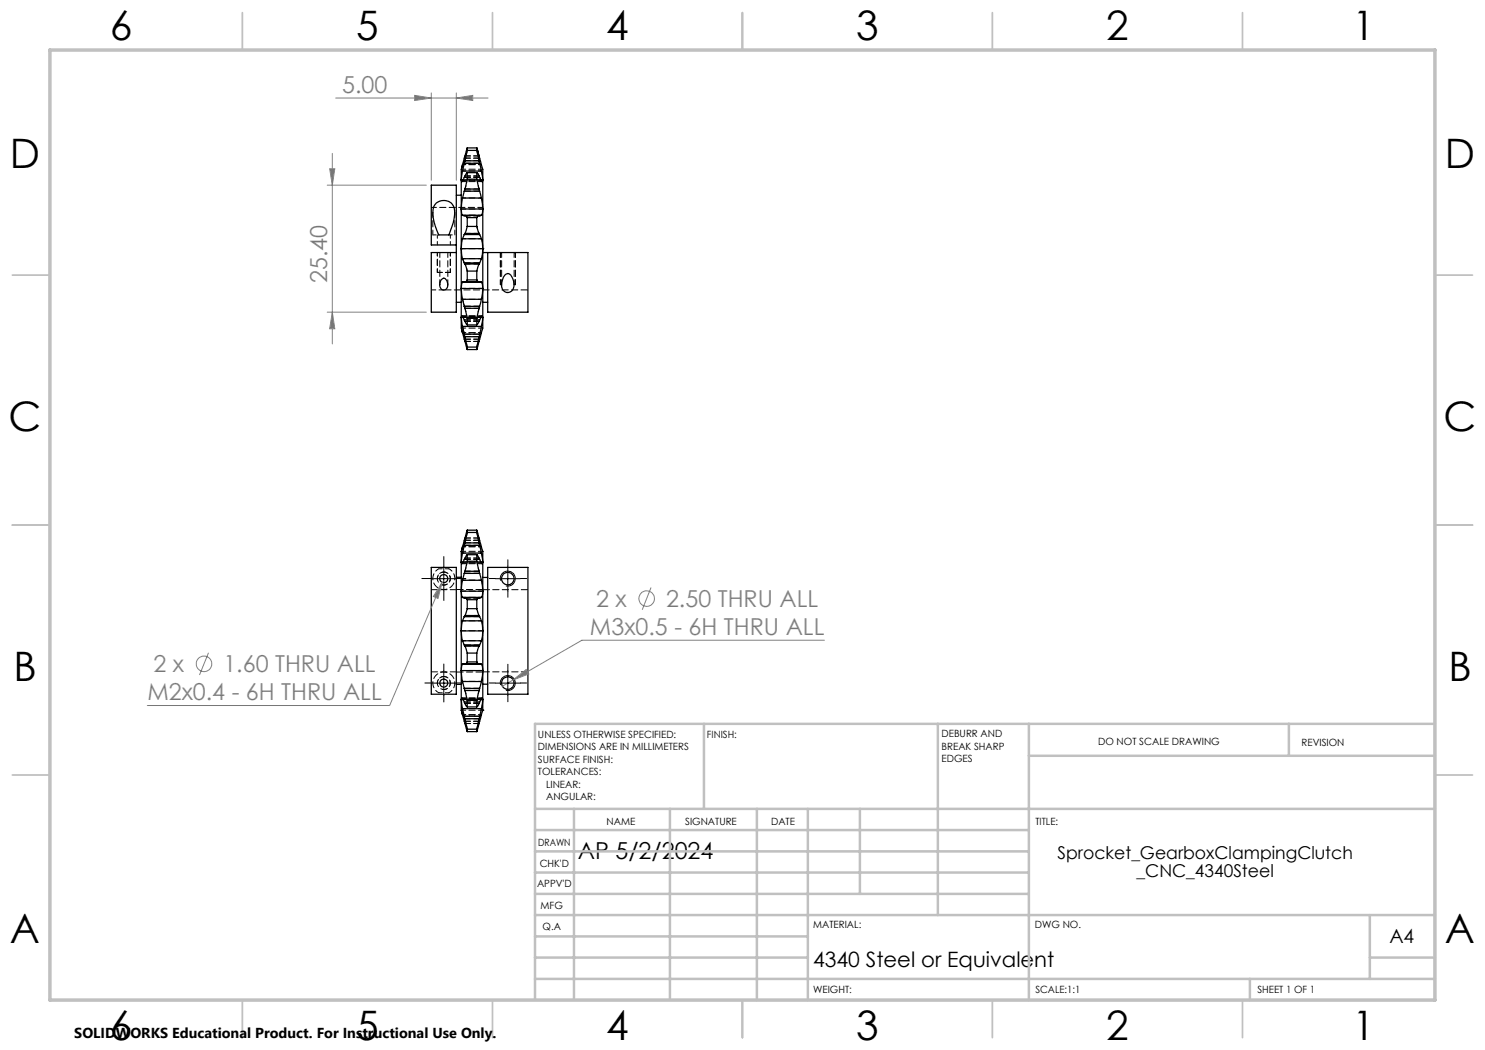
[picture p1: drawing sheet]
<svg xmlns="http://www.w3.org/2000/svg" width="297mm" height="210mm" viewBox="0 0 297 210" stroke-linecap="round" stroke-linejoin="round" font-family="sans-serif">
<g fill="none" stroke="#000" stroke-width=".25">
<path d="M86.3 37h5v12h-5zM91.3 39h1M92.3 33.9v15.8M92.3 36h.3M92.5 32.9l-.2 .7M92.5 32.9l-.2 1M92.5 34.2l-.2 1.8M92.5 39.6l-.2 2.2M92.5 39.6h3.8M92.5 34.2h3.8M92.9 32.7l-.4 1.5M92.9 38.2l-.4 1.4"/>
<path d="M92.9 38.2h3M92.9 32.7h3M93 32.2l-.1 .5M93 37.8l-.1 .4M93 37.8h2.8M93 32.2h2.8M93.5 29.6l-1 3.3M93.5 29.6v.5M93.5 30.1l-.5 2.1M93.5 34.5l-1.1 1.8-.1-.3M93.5 34.5v1.3M93.5 35.8l-.5 2"/>
<path d="M93.5 35.8h1.9M93.5 34.5h1.9M93.5 30.1h1.9M93.5 29.6h1.9M95.4 35.8l.4 2M95.4 34.5v1.3M95.4 34.5l1 1.8 .2-.3M95.4 30.1l.4 2.1M95.4 29.6v.5M95.4 29.6l1.2 4.3M95.8 37.8l.1 .4M95.8 32.2l.1 .5"/>
<path d="M95.9 38.2l.4 1.4M95.9 32.7l.4 1.5M96.2 36h.4M96.3 39.6l.3 2.2M96.3 34.2l.3 1.8M96.6 33.9v15.8M86.3 50.5h5v11.9h-5zM87.2 40.6a2.28 2.28 0 0 1 2.8-.2 2.28 2.28 0 0 1 .9 2.6l-.3 1.6-.8 2.4h-2.1a7.8 7.8 0 0 1-.9-5.8zM88.2 56a.64 .64 0 0 1 .8-.3 .64 .64 0 0 1 .4 .6 1.05 1.05 0 0 1 .1 1.1 1.05 1.05 0 0 1-1 .6 1.3 1.3 0 0 1-.3-2zM91.3 49v1.5M92.3 41.8l.2 1.3M92.3 49.7h.1"/>
<path d="M92.3 49.7l.2 2M92.3 57.7l.2 2.2M92.3 49.7v15.9M92.3 49.7h4.3M92.3 57.7h4.3M92.3 41.8h4.3M92.5 43.1a.99 .99 0 0 1 1 .4M92.5 47.8l-.2 1.9M92.5 51.7l.4 .9M92.5 56.4l-.2 1.3M92.5 59.9l.4 1.4M92.5 47.8h3.8"/>
<path d="M92.5 51.7h3.8M92.5 56.4h3.8M92.5 43.1h3.8M92.5 59.9h3.8M92.9 46.9l-.4 .9M92.9 52.6l.1 .2M92.9 52.6h3M92.9 46.9h3M93 46.7l-.1 .2M93 52.8l.5 1.4M93 46.7h2.8M93 52.8h2.8"/>
<path d="M93 43.1h2.7M93 56.4h2.7M93.5 45.3l-.5 1.4M93.5 43.5v1.8M93.5 54.2v1.8M93.5 56a.99 .99 0 0 1-1 .4M93.5 45.3h1.9M93.5 43.5h1.9M93.5 54.2h1.9M93.5 56h1.9M95.4 45.3l.4 1.4M95.4 43.5v1.8"/>
<path d="M95.4 56l.3 .4h.6M95.4 54.2v1.8M95.8 46.7l.1 .2M95.8 52.8l-.4 1.4M95.9 46.9l.4 .9M95.9 52.6l-.1 .2M96.3 47.8l.3 1.9M96.3 43.1h-.6l-.3 .4M96.3 59.9l-.4 1.4M96.3 56.4l.2 .5 .1 .8M96.3 51.7l-.4 .9M96.6 49.7h.1"/>
<path d="M96.6 41.8l-.1 .8-.2 .5M96.6 57.7l-.3 2.2M96.6 49.7l-.3 2M96.6 49.7v15.9M96.6 50.5h9v11.9h-8.1v-11.9M101 55l.6-.3a2.28 2.28 0 0 1 1.1 2.9 1.24 1.24 0 0 1-1.5 .9 1.24 1.24 0 0 1-.9-1.5l.2-1.2zM91.3 60.5h1M92.3 63.5l.1-.3 1.1 1.8M92.3 63.5l.2 1.8M92.3 65.6l.2 1M92.3 63.5h.3M92.3 65.9l.2 .7"/>
<path d="M92.5 65.3l.4 1.5M92.5 66.6l1 3.3M92.5 65.3h3.8M92.9 61.3l.1 .4M92.9 66.8l.1 .5M92.9 61.3h3M92.9 66.8h3M93 61.7l.5 2M93 67.3l.5 2.1M93 61.7h2.8M93 67.3h2.8M93.5 63.7v1.3"/>
<path d="M93.5 69.4v.5M93.5 63.7h1.9M93.5 65h1.9M93.5 69.4h1.9M93.5 69.9h1.9M95.4 69.4v.5M95.4 63.7v1.3M95.8 67.3l-.4 2.1M95.8 61.7l-.4 2M95.9 66.8l-.1 .5M95.9 61.3l-.1 .4M96.2 63.5h.4"/>
<path d="M96.3 65.3l-.4 1.5M96.6 65.6l-1.2 4.3M96.6 63.5l-.3 1.8M96.6 63.5l-.2-.3-1 1.8M96.6 60.5h.9M86.3 113.5h5v25.3h-5zM91.3 115.5h1M92.3 118.2l.2 1.3M92.3 118.2h4.3M92.3 112.4h.3M92.5 109.4a8 8 0 0 0-.2 3.4v29.3M92.5 110.6l-.2 1.8"/>
<path d="M92.5 116.1l-.2 2.1M92.5 119.5h.6l.4 .4M92.5 109.4l-.2 .6M92.5 119.5h3.8M92.5 116.1h3.8M92.5 110.6h3.8M92.9 109.1l-.4 1.5M92.9 114.7l-.4 1.4M92.9 114.7h3M92.9 109.1h3M93 108.6l-.1 .5M93 114.3l-.1 .4"/>
<path d="M93 114.3h2.8M93 108.6h2.8M93 119.5h2.7M93.5 106l-1 3.4M93.5 106v.5M93.5 106.5l-.5 2.1M93.5 110.9l-1.1 1.8-.1-.3M93.5 110.9v1.3M93.5 112.2l-.5 2.1M93.5 119.9v1.8M93.5 119.9h1.9M93.5 112.2h1.9"/>
<path d="M93.5 110.9h1.9M93.5 106.5h1.9M93.5 106h1.9M95.4 119.9v1.8M95.4 112.2l.4 2.1M95.4 110.9v1.3M95.4 110.9l1 1.8 .2-.3M95.4 106.5l.4 2.1M95.4 106v.5M95.4 106l.9 3.4a7.1 7.1 0 0 1 .3 3.4v29.3M95.8 114.3l.1 .4M95.8 108.6l.1 .5"/>
<path d="M95.9 114.7l.4 1.4M95.9 109.1l.4 1.5M96.2 112.4h.4M96.3 119.5h-.6l-.3 .4M96.3 116.1l.3 2.1M96.3 110.6l.3 1.8M96.6 118.2l-.1 .9-.2 .4M96.6 115.5h.9M97.5 113.5h8.1v25.3h-8.1zM91.3 136.9h1M92.3 126.2l.2 2M92.3 134.1l.2 2.2"/>
<path d="M92.3 139.9l.1-.3 1.1 1.8M92.3 139.9l.2 1.8M92.3 126.2h4.3M92.3 134.1h4.3M92.3 139.9h.3M92.5 124.2l-.2 2M92.5 128.2l.4 .8M92.5 132.8l-.2 1.3M92.5 136.3l.4 1.4M92.5 124.2h3.8M92.5 128.2h3.8M92.5 132.8h3.8"/>
<path d="M92.5 136.3h3.8M92.9 123.3l-.4 .9M92.9 129l.1 .2M92.9 137.7l.1 .4M92.9 129h3M92.9 123.3h3M92.9 137.7h3M93 123.1l-.1 .2M93 129.2l.5 1.4M93 138.1l.5 2M93 123.1h2.8M93 129.2h2.8"/>
<path d="M93 138.1h2.8M93 132.8h2.7M93.5 121.7l-.5 1.4M93.5 130.6v1.8M93.5 132.4a.85 .85 0 0 1-1 .4M93.5 121.7h1.9M93.5 130.6h1.9M93.5 132.4h1.9M95.4 132.4a.83 .83 0 0 0 .9 .4M95.4 130.6v1.8M95.4 121.7l.4 1.4M95.8 138.1l-.4 2"/>
<path d="M95.8 129.2l-.4 1.4M95.8 123.1l.1 .2M95.9 137.7l-.1 .4M95.9 129l-.1 .2M95.9 123.3l.4 .9M96.2 139.9h.4M96.3 136.3l-.4 1.4M96.3 132.8l.2 .5 .1 .8M96.3 128.2l-.4 .8M96.3 124.2l.3 2M96.6 139.9l-.3 1.8M96.6 139.9l-.2-.3-1 1.8"/>
<path d="M96.6 134.1l-.3 2.2M96.6 126.2l-.3 2M96.6 136.8h.9M92.3 142.1l.2 .9M92.3 142.1h.1M92.3 142.3l.2 .7M92.5 141.7l.4 1.6M92.5 143l1 3.3M92.5 141.7h3.8M92.9 143.3l.1 .4M92.9 143.3h3M93 143.7l.5 2.1"/>
<path d="M93 143.7h2.8M93.5 140.1v1.3M93.5 145.8v.5M93.5 140.1h1.9M93.5 141.4h1.9M93.5 145.8h1.9M93.5 146.3h1.9M95.4 145.8v.5M95.4 140.1v1.3M95.8 143.7l-.4 2.1M95.9 143.3l-.1 .4M96.3 141.7l-.4 1.6"/>
<path d="M96.6 142.1l-1.2 4.2M96.6 142.1h.1"/>
<circle cx="88.8" cy="115.7" r=".81"/>
<circle cx="101.6" cy="115.7" r="1.25"/>
<circle cx="88.8" cy="136.6" r=".8"/>
<circle cx="101.6" cy="136.6" r="1.26"/>
</g>
<g fill="none" stroke="#000" stroke-width=".2" stroke-dasharray="1.3 .6" stroke-dashoffset=".5">
<path d="M92.4 36.3h4.1M93 32.1l.5-2M95.4 30.1l.4 2M87.5 50.5v4M90.1 50.5v4M93.5 69.4l-.5-2.1M95.8 67.3l-.4 2.1M96.5 63.1h-4.1M89.8 113.8a2.2 2.2 0 0 1 .7 3.3 2.2 2.2 0 0 1-3.4 0 2.2 2.2 0 0 1 .7-3.3M92.4 112.7h4.1M93 108.6l.5-2.1M95.4 106.5l.4 2.1"/>
<path d="M87.8 138.6a2.2 2.2 0 0 1-.7-3.4 2.2 2.2 0 0 1 3.4 0 2.2 2.2 0 0 1-.7 3.4M96.5 139.6h-4.1M93.5 145.8l-.5-2.1M95.8 143.7l-.4 2.1"/>
</g>
<g fill="none" stroke="#000" stroke-width=".2" stroke-dasharray="1.3 .6">
<path d="M92.4 36.3h.1M92.5 36.2l-.1 .1M95.8 37.8h.1M96.1 35.8l-.2-.3M96.3 36.2l-.2-.3M96.5 36.3h.1M86.6 42.5h.1M88 57h.1M88 56.9v.1M88.8 58h.1M88.8 55.6h-.1M89.6 57.1v-.1"/>
<path d="M92.7 52.2l-.2-.5M92.8 56.3h.1M92.8 43.1h3.2M92.9 43.1h-.1M92.9 56.3h.1M92.9 52.6l-.2-.3M93 56.4h.1M93.1 56.4l.4-.4M93.5 43.5l-.4-.4M95.4 56l.4 .4M95.8 46.7h.1M95.9 56.3h.1"/>
<path d="M96 56.3h-3.2M96.1 43.1h-.2M96.3 43l-.2 .1M96.6 49.7h.1M100.3 57.1v-.2M101.6 54.7h.1M101.6 58.5h-.2M102.8 56.8v.1M102.8 56.9h.1M92.3 63.2h.1M92.9 67.8v.3M92.9 66.8l-.2-.6"/>
<path d="M92.9 64v.1M92.9 61.2l-.2-.5M93 64.3h.1M96.4 63.2h.1M86.3 117.9h5M92.8 119.6h3.2M92.9 119.6h-.1M93.5 119.9l-.4-.4M95.8 119.5l-.4 .4M96 119.6h-.1M86.3 134.4h5M92.8 132.8h.1"/>
<path d="M93.1 132.8l.4-.4M95.4 132.4l.4 .4M95.9 132.8h.1M96 132.7h-3.2"/>
</g>
<g fill="none" stroke="#000" stroke-width=".2" stroke-dasharray="1.3 .6" stroke-dashoffset=".4">
<path d="M92.3 33.8h4.3M92.3 36h4.3M95.8 35.2l-.4-.7M86.3 58h2.4M92.3 57.7h4.3M92.3 41.8h4.3M92.3 49.7h4.3M92.3 65.6h4.3M92.3 63.5h4.3M92.7 66l-.2-.7M88.8 114.4a1.3 1.3 0 0 1 1.1 1.9 1.3 1.3 0 0 1-2.2 .2 1.3 1.3 0 0 1 .8-2.1h.3M92.3 110.3h4.3"/>
<path d="M92.3 112.4h4.3M92.3 118.2h4.3M88.8 135.3a1.3 1.3 0 0 1 1.1 1.9 1.3 1.3 0 0 1-2.2 .2 1.3 1.3 0 0 1 .8-2.1h.3M92.3 139.9h4.3M92.3 134.1h4.3M92.3 126.2h4.3M92.3 142h4.3"/>
</g>
<g fill="none" stroke="#000" stroke-width=".2" stroke-dasharray="1.3 .6" stroke-dashoffset=".6">
<path d="M93 37.8l.5-2M95.4 35.8l.4 2M86.6 47h1.2M87.5 47v2M89.8 47h1.2M90.1 49v-2M93.5 63.7l-.5-2M95.8 61.7l-.4 2M89.8 113.8h-2M93 114.2l.5-2M95.4 112.2l.4 2M87.8 138.6h2"/>
<path d="M95.8 138.1l-.4 2M93.5 140.1l-.5-2"/>
</g>
<path d="M86.6 42.5v4.5M87.5 54.5h2.6M88 50.5v6.5M89.6 57v-6.5M91 47v-4.5M95.8 43.1l-.2 .1-.2 .3M96.6 41.5h-10.3M100.1 50.5v6.5M100.3 50.5v6.5M102.8 56.9v-6.4M103.1 50.5v6.5M92.7 60.5l-.2-.6" fill="none" stroke="#000" stroke-width=".2" stroke-dasharray="1.3 .6" stroke-dashoffset=".3"/>
<g fill="none" stroke="#000" stroke-width=".2" stroke-dasharray="1.3 .6" stroke-dashoffset=".7">
<path d="M92.5 36.2h3.8M92.5 32.9h3.8M92.5 34.2h3.8M92.5 39.6h3.8M92.5 59.9h3.8M92.5 56.4h3.8M92.5 43h3.8M92.5 47.7h3.8M92.5 51.7h3.8M93.5 54.2l-.5-1.4M95.4 45.3l.4 1.4M92.5 63.3h3.8"/>
<path d="M92.5 66.5h3.8M92.5 65.3h3.8M92.5 112.6h3.8M92.5 109.3h3.8M92.5 110.6h3.8M92.5 116h3.8M92.5 119.5h3.8M92.5 139.7h3.8M92.5 136.3h3.8M92.5 132.8h3.8M92.5 124.2h3.8M92.5 128.1h3.8"/>
<path d="M92.5 143h3.8M92.5 141.7h3.8"/>
</g>
<g fill="none" stroke="#000" stroke-width=".2" stroke-dasharray="1.3 .6" stroke-dashoffset=".2">
<path d="M93 35.2h2.8M93 31.2h2.8M93 32.1h2.8M93 37.8h2.8M93 43.1h2.8M93 56.4h2.8M93 52.8h2.8M93 46.7h2.8M93 64.3h2.8M93 68.3h2.8M93 67.3h2.8M93 61.7h2.8"/>
<path d="M93 119.5h2.8M93 111.6h2.8M93 107.6h2.8M93 108.6h2.8M93 114.2h2.8M93 132.8h2.8M93 138.1h2.8M93 129.2h2.8M93 123.1h2.8M93 140.7h2.8M93 144.7h2.8M93 143.7h2.8"/>
</g>
<g fill="none" stroke="#000" stroke-width=".2" stroke-dasharray="1.3 .6" stroke-dashoffset=".1">
<path d="M92.9 35.5h3M92.9 31.6h3M92.9 32.6h3M92.9 38.2h3M92.9 56.3h3M92.9 43.1h3M92.9 46.9h3M92.9 52.6h3M92.9 64h3M92.9 67.8h3M92.9 66.8h3M92.9 61.2h3"/>
<path d="M92.9 119.6h3M92.9 111.9h3M92.9 108.1h3M92.9 109.1h3M92.9 114.6h3M92.9 132.8h3M92.9 137.7h3M92.9 123.3h3M92.9 129h3M92.9 140.4h3M92.9 144.3h3M92.9 143.2h3"/>
</g>
<path d="M88.8 58h16.8M96.6 117.9h9M96.6 117.9h-5.3M91.3 134.4h5.3M96.6 134.4h9" fill="none" stroke="#000" stroke-width=".2" stroke-dasharray="1.3 .6" stroke-dashoffset="-.1"/>
<path d="M92.6 36h3.6M92.6 63.5h3.6M92.6 112.4h3.6M92.6 139.9h3.6" fill="none" stroke="#000" stroke-width=".2" stroke-dasharray="1.3 .6" stroke-dashoffset="-.2"/>
<g fill="none" stroke="#808080" stroke-width=".2">
<path d="M67.1 19.6h30.5M82.9 19.1l3.4 .5-3.4 .5zM86.3 18.6v17.4M91.3 19.6l3.2-.5v1zM91.3 18.6v17.4M65.4 37h19.9M65.9 33.8h1.1l-.5 3.2zM66.5 30.7v38.1M65.4 62.4h19.9M66.5 62.4l.5 3.3h-1.1zM88.4 116.4l-.8 3.3-.9-.4zM88.4 116.4l-10.5 24.7h-48.4"/>
<path d="M130.2 117.5l-1.8 4.4M41.7 130.6l-1.8 4.4M102.6 136l2.6-2.1 .6 .9zM102.6 136l-2.1 1.3M164.9 128h-48.5l-13.8 8"/>
<circle cx="129.3" cy="119.7" r="1.55"/>
<circle cx="40.8" cy="132.8" r="1.55"/>
</g>
<path d="M86.3 115.7h5M88.8 113.2v5M99.1 115.7h5M100.1 116.1a1.5 1.5 0 0 1 1.3-1.9 1.5 1.5 0 0 1 1.7 1.7 1.5 1.5 0 0 1-1.9 1.3M101.6 113.2v5M86.3 136.6h5M88.8 134.1v5M99.1 136.6h5M100.1 137a1.5 1.5 0 0 1 1.3-1.9 1.5 1.5 0 0 1 1.7 1.7 1.5 1.5 0 0 1-1.9 1.3M101.6 134.1v5" fill="none" stroke="#000" stroke-width=".2"/>
<path d="M88.4 117a1.3 1.3 0 0 0 1.7-1.2 1.3 1.3 0 0 0-1.4-1.4 1.3 1.3 0 0 0-1.2 1.6M88.4 137.9a1.3 1.3 0 0 0 1.7-1.2 1.3 1.3 0 0 0-1.4-1.4 1.3 1.3 0 0 0-1.2 1.6" fill="none" stroke="#000" stroke-width=".2" stroke-dasharray="1.3 .6" stroke-dashoffset=".1" stroke-linecap="butt"/>
<g fill="none" stroke="#c0c0c0" stroke-width=".35">
<path d="M48.5 2.5v7.5M98.5 2.5v7.5M148.5 2.5v7.5M198.5 2.5v7.5M248.5 2.5v7.5M2.5 55h7.5M287 55h7.5M2.5 105h7.5M287 105h7.5M2.5 155h7.5M287 155h7.5M48.5 200v7.5"/>
<path d="M98.5 200v7.5M148.5 200v7.5M198.5 200v7.5M248.5 200v7.5"/>
</g>
<g fill="none" stroke="#c0c0c0" stroke-width=".5">
<path d="M140.8 144.8v17M187.6 144.8v38.2M205.8 144.8v55.2M205.8 151.2h81.2M257.8 144.8v6.4M287 144.8h-180v55.2M107 161.8h180M107 178.8h98.8M107 174.5h98.8M107 170.3h98.8M107 166h98.8M114.8 161.8v38.2"/>
<path d="M134 161.8v38.2M151.4 161.8v38.2M161.6 161.8v38.2M172 161.8v17M107 195.8h180M107 191.5h54.6M107 187.3h54.6M107 183h180M250 195.8v4.2M274 191.5h13M274 183v12.8"/>
</g>
<path d="M10 10h277v190h-277z" fill="none" stroke="#c0c0c0" stroke-width=".7"/>
<g fill="none" stroke="#000" stroke-width=".2" stroke-dasharray="15.2 1.3 1.3 1.3">
<path d="M86.3 115.7h-1.9M88.8 113.2v-1.9M88.8 118.2v1.9M91.3 115.7h1.9M99.1 115.7h-1.3M101.6 113.2v-1.2M101.6 118.2v1.3M104.1 115.7h1.2M86.3 136.6h-1.3M88.8 134.1v-1.3M88.8 139.1v1.3M91.3 136.6h1.3"/>
<path d="M99.1 136.6h-1.3M101.6 134.1v-1.2M101.6 139.1v1.2M104.1 136.6h1.2"/>
</g>
<g fill="#808080">
<path d="M102.6 136l2.6-2.1 .6 .9z"/>
<path d="M88.4 116.4l-.8 3.3-.9-.4z"/>
<path d="M91.3 19.6l3.2-.5v1zM82.9 19.1l3.4 .5-3.4 .5z"/>
<path d="M65.9 33.8h1.1l-.5 3.2zM66.5 62.4l.5 3.3h-1.1z"/>
</g>
<g font-size="8.1">
<text x="22" y="8">6</text>
<text x="71.2" y="8">5</text>
<text x="121.2" y="8">4</text>
<text x="171.3" y="8">3</text>
<text x="221.3" y="8">2</text>
<text x="270.5" y="8">1</text>
<text x="2" y="33.6">D</text>
<text x="289" y="33.6">D</text>
<text x="1.7" y="86.1">C</text>
<text x="288.7" y="86.1">C</text>
<text x="2.7" y="136.1">B</text>
<text x="289.7" y="136.1">B</text>
<text x="2" y="188.6">A</text>
<text x="289" y="188.6">A</text>
<text x="22" y="208">6</text>
<text x="71.2" y="208">5</text>
<text x="121.2" y="208">4</text>
<text x="171.3" y="208">3</text>
<text x="221.3" y="208">2</text>
<text x="270.5" y="208">1</text>
</g>
<g font-size="4.7" fill="#808080">
<text x="68.4" y="18.6">5.00</text>
<text x="65.5" y="56.6" transform="rotate(-90 65.5 56.6)">25.40</text>
<text x="119.2" y="121.4">2 x</text>
<text x="133.2" y="121.4">2.50 THRU ALL</text>
<text x="118" y="127">M3x0.5 - 6H THRU ALL</text>
<text x="30.7" y="134.5">2 x</text>
<text x="44.7" y="134.5">1.60 THRU ALL</text>
<text x="29.5" y="140.1">M2x0.4 - 6H THRU ALL</text>
</g>
<text font-size="4.7" x="115.6" y="171.8">AP 5/2/2024</text>
<text font-size="4.2" x="162.6" y="193.4">4340 Steel or Equivalent</text>
<text font-size="3.9" x="277.9" y="188.5">A4</text>
<g font-size="3.5">
<text x="211.5" y="171.8">Sprocket_GearboxClampingClutch</text>
<text x="227.3" y="175.4">_CNC_4340Steel</text>
</g>
<text font-size="2.9" x="14.9" y="207.6">SOLIDWORKS Educational Product. For Instructional Use Only.</text>
<g font-size="2">
<text x="107.6" y="147.6">UNLESS OTHERWISE SPECIFIED:</text>
<text x="141.4" y="147.6">FINISH:</text>
<text x="188.3" y="147.5">DEBURR AND</text>
<text x="188.3" y="150">BREAK SHARP</text>
<text x="219.6" y="149">DO NOT SCALE DRAWING</text>
<text x="260.3" y="149.2">REVISION</text>
<text x="107.6" y="150.1">DIMENSIONS ARE IN MILLIMETERS</text>
<text x="107.6" y="152.6">SURFACE FINISH:</text>
<text x="107.6" y="155.1">TOLERANCES:</text>
<text x="188.3" y="152.5">EDGES</text>
<text x="109.2" y="157.6">LINEAR:</text>
<text x="109.2" y="160.1">ANGULAR:</text>
<text x="121.3" y="165">NAME</text>
<text x="137" y="164.9">SIGNATURE</text>
<text x="154.2" y="164.9">DATE</text>
<text x="207.1" y="164.9">TITLE:</text>
<text x="107.6" y="169.1">DRAWN</text>
<text x="107.9" y="173.3">CHK'D</text>
<text x="107.4" y="177.4">APPV'D</text>
<text x="108.1" y="181.8">MFG</text>
<text x="108.5" y="186">Q.A</text>
<text x="162.6" y="185.5">MATERIAL:</text>
<text x="207" y="185.5">DWG NO.</text>
<text x="162.6" y="198.5">WEIGHT:</text>
<text x="207.1" y="198.6">SCALE:1:1</text>
<text x="251.5" y="198.6">SHEET 1 OF 1</text>
</g>
</svg>
